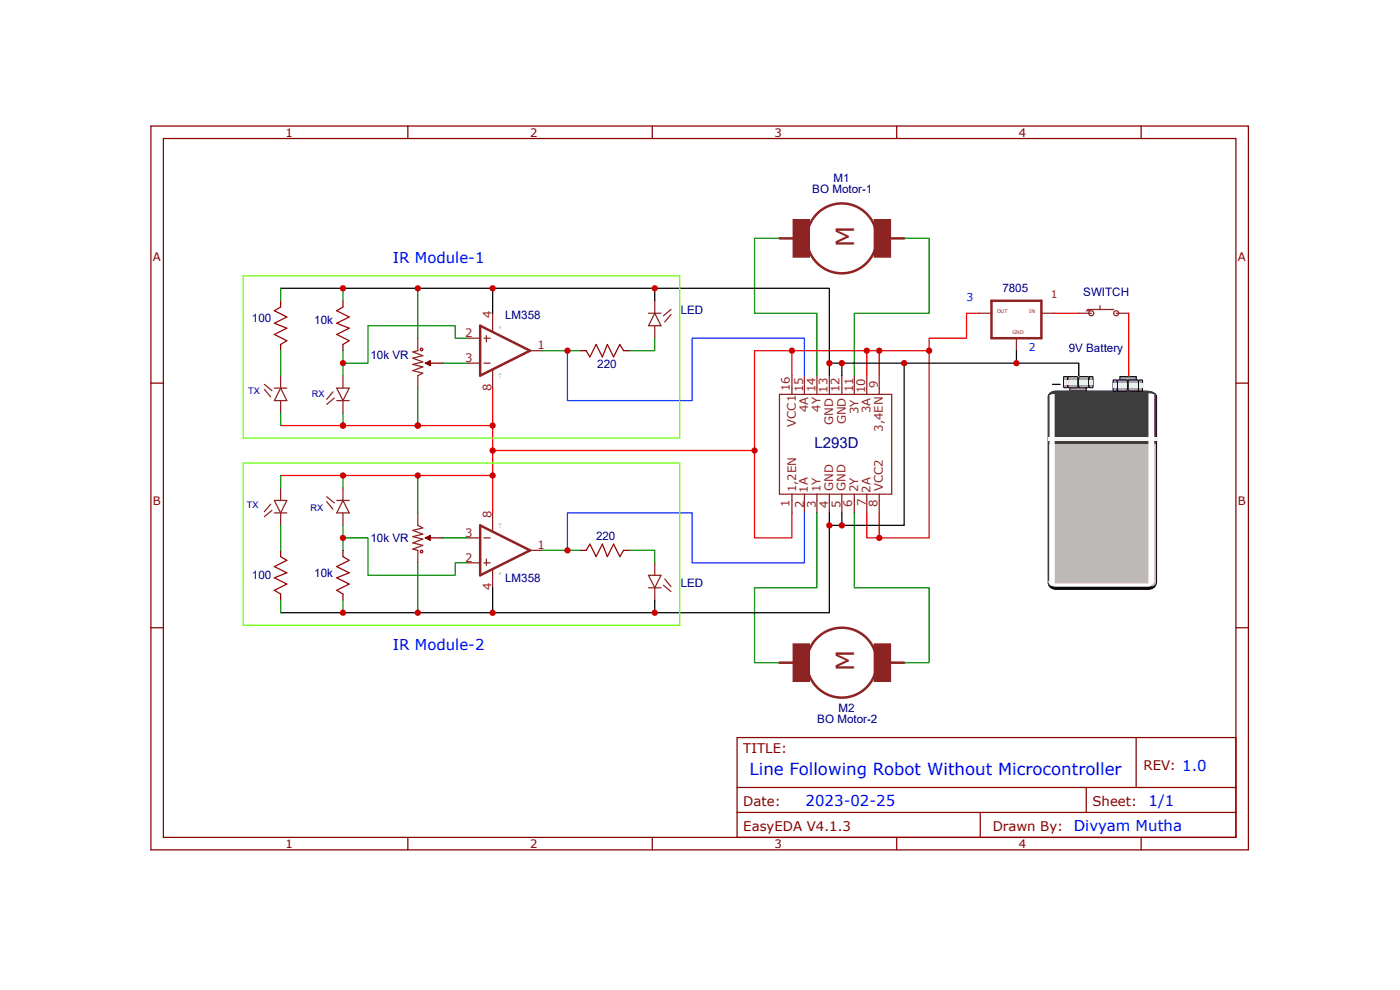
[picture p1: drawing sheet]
<svg xmlns="http://www.w3.org/2000/svg" width="297mm" height="210mm" viewBox="0 0 297 210" stroke-linecap="round" stroke-linejoin="round" font-family="sans-serif">
<g fill="none" stroke="#800" stroke-width=".26">
<path d="M32 26.7h232.8v153.5h-232.8zM34.7 29.4h227.5v148.1h-227.5zM86.5 26.7v2.7M138.4 26.7v2.7M190.2 26.7v2.7M242.1 26.7v2.7M32 81.2h2.7M262.2 81.2h2.6M123 116.7h1.4M132.3 116.7h1.3M32 133.1h2.7M262.2 133.1h2.6"/>
<path d="M156.4 156.4h105.8v21.1h-105.8zM241 156.4v10.6M86.5 177.5v2.7M138.4 177.5v2.7M156.4 167h105.8M156.4 172.2h105.8M190.2 177.5v2.7M208 172.2v5.3M230.5 167v5.2M242.1 177.5v2.7"/>
</g>
<g fill="none" stroke="#8d2323" stroke-width=".26">
<path d="M88.6 108.7v2.7l1.1 .5-2.1 .5 2.1 .8-2.1 .6 2.1 .5-2.1 .8 2.1 .5-2.1 .8 1 .3v2.6M90.2 114h1.1M99.2 119.3h2.7M99.2 114h2.7M102.7 119.3h1.3M102.7 114h1.3M103.2 118.5v1.4M104.5 108.7v4M112.4 116.7h2.7M138.9 119.3v2.7M104.5 120.6v4M137.6 122h2.6l-1.3 2.6z"/>
<path d="M137.6 124.6h2.6M138.9 124.6v2.7M140.8 124.1l1.5 1.3M141 122.8l1.3 1.6"/>
</g>
<path d="M101.9 111.4l10.5 5.3-10.5 5.3z" fill="none" stroke="#8d2323" stroke-width=".53"/>
<path d="M124.4 116.7l.7-1.3 1.4 2.6 1.3-2.6 1.1 2.6 1.3-2.6 1.3 2.6 .8-1.3" fill="none" stroke="#a00000" stroke-width=".26"/>
<path d="M104.5 124.6v5.3h34.4v-2.6" fill="none" stroke="#000" stroke-width=".26"/>
<path d="M90.2 114l1.1-.5v1.1z" fill="#800"/>
<path d="M59.5 116.7v1.3M72.8 116.7v1.3M90.2 114l1.1-.5v1.1zM91.3 114h2.6M59.5 125.9v1.4M72.8 125.9v1.4" fill="none" stroke="#800" stroke-width=".26"/>
<g fill="none" stroke="#a00000" stroke-width=".26">
<path d="M59.5 118l1.4 .8-2.7 1.3 2.7 1.3-2.7 1.1 2.7 1.3-2.7 1.3 1.3 .8M72.8 118l1.3 .8-2.7 1.3 2.7 1.3-2.7 1.1 2.7 1.3-2.7 1.3 1.4 .8"/>
<circle cx="89.4" cy="116.9" r=".26"/>
</g>
<path d="M57.4 106.9l-1.3 1.6M57.7 108.2l-1.6 1.3M58.2 106.1h2.7l-1.4 2.6zM58.2 108.7h2.7M59.5 103.5v2.6M59.5 108.7v2.7M69.3 106.4l1.3 1.5M69.3 105.3l1.6 1.3M71.4 106.1h2.7M72.8 106.1l1.3 2.6h-2.7zM72.8 103.5v2.6M72.8 108.7v2.7" fill="none" stroke="#8d2323" stroke-width=".26"/>
<path d="M59.5 111.4v5.3M72.8 111.4v5.3" fill="none" stroke="#080" stroke-width=".26"/>
<path d="M59.5 129.9h45" fill="none" stroke="#000" stroke-width=".26"/>
<circle cx="104.5" cy="129.9" r=".66" fill="#c00"/>
<path d="M72.8 127.3v2.6" fill="none" stroke="#080" stroke-width=".26"/>
<circle cx="72.8" cy="129.9" r=".66" fill="#c00"/>
<path d="M59.5 100.8v2.7M72.8 100.8v2.7M88.6 100.8v7.9M88.6 119.3v10.6M59.5 127.3v2.6" fill="none" stroke="#080" stroke-width=".26"/>
<path d="M59.5 100.8h45v7.9" fill="none" stroke="#f00" stroke-width=".26"/>
<circle cx="88.6" cy="129.9" r=".66" fill="#c00"/>
<path d="M72.8 114h5.3v8h18.5v-2.7h2.6M93.9 114h5.3M115.1 116.7h7.9M133.6 116.7h5.3v2.6" fill="none" stroke="#080" stroke-width=".26"/>
<g fill="#c00">
<circle cx="88.6" cy="100.8" r=".66"/>
<circle cx="72.8" cy="100.8" r=".66"/>
</g>
<g fill="none" stroke="#8d2323" stroke-width=".26">
<path d="M88.6 71.7v2.6l-1 .3 2.1 .8-2.1 .5 2.1 .8-2.1 .6 2.1 .5-2.1 .8 2.1 .5-1.1 .5v2.7M90.2 77h1.1M99.2 71.7h2.7M99.2 77h2.7M102.7 71.7h1.3M102.7 77h1.3M103.2 71.2v1.3M104.5 66.4v4M104.5 78.3v4M112.4 74.3h2.7M137.6 66.4h2.6M138.9 66.4l1.3 2.7h-2.6z"/>
<path d="M138.9 63.8v2.6M138.9 69.1v2.6M142.3 66.7l-1.3 1.6M142.3 65.6l-1.5 1.3"/>
</g>
<path d="M101.9 69.1l10.5 5.2-10.5 5.3z" fill="none" stroke="#8d2323" stroke-width=".53"/>
<path d="M124.4 74.3l.7 1.4 1.4-2.7 1.3 2.7 1.1-2.7 1.3 2.7 1.3-2.7 .8 1.3" fill="none" stroke="#a00000" stroke-width=".26"/>
<path d="M123 74.3h1.4M132.3 74.3h1.3" fill="none" stroke="#800" stroke-width=".26"/>
<path d="M138.9 63.8v-2.7h-34.4v5.3" fill="none" stroke="#000" stroke-width=".26"/>
<path d="M90.2 77l1.1-.5v1z" fill="#800"/>
<path d="M59.5 63.8v1.3M59.5 73v1.3M72.8 63.8v1.3M72.8 73v1.3M90.2 77l1.1-.5v1zM91.3 77h2.6" fill="none" stroke="#800" stroke-width=".26"/>
<g fill="none" stroke="#a00000" stroke-width=".26">
<path d="M59.5 65.1l-1.3 .8 2.7 1.3-2.7 1.3 2.7 1.1-2.7 1.3 2.7 1.3-1.4 .8M72.8 65.1l-1.4 .8 2.7 1.3-2.7 1.3 2.7 1.1-2.7 1.3 2.7 1.3-1.3 .8"/>
<circle cx="89.4" cy="74.1" r=".26"/>
</g>
<path d="M59.5 79.6v2.7M72.8 79.6v2.7M56.1 82.5l1.3 1.6M56.1 81.5l1.6 1.3M58.2 82.3h2.7M59.5 82.3l1.4 2.6h-2.7zM59.5 84.9v2.7M70.6 83.1l-1.3 1.6M70.9 84.4l-1.6 1.3M71.4 82.3h2.7l-1.3 2.6zM71.4 84.9h2.7M72.8 84.9v2.7" fill="none" stroke="#8d2323" stroke-width=".26"/>
<path d="M59.5 74.3v5.3M72.8 74.3v5.3M72.8 61.1v2.7" fill="none" stroke="#080" stroke-width=".26"/>
<path d="M59.5 61.1h45" fill="none" stroke="#000" stroke-width=".26"/>
<circle cx="72.8" cy="90.2" r=".66" fill="#c00"/>
<path d="M59.5 61.1v2.7M88.6 61.1v10.6M59.5 87.6v2.6M72.8 87.6v2.6M88.6 82.3v7.9" fill="none" stroke="#080" stroke-width=".26"/>
<path d="M104.5 82.3v7.9h-45" fill="none" stroke="#f00" stroke-width=".26"/>
<circle cx="88.6" cy="90.2" r=".66" fill="#c00"/>
<path d="M93.9 77h5.3M99.2 71.7h-2.6v-2.6h-18.5v7.9h-5.3M115.1 74.3h7.9M138.9 71.7v2.6h-5.3" fill="none" stroke="#080" stroke-width=".26"/>
<g fill="#c00">
<circle cx="88.6" cy="90.2" r=".66"/>
<circle cx="72.8" cy="90.2" r=".66"/>
</g>
<g fill="none" stroke="#8d2323" stroke-width=".26">
<path d="M168 79.6v4M170.7 79.6v4M173.3 79.6v4M175.9 79.6v4M178.6 79.6v4M181.2 79.6v4M183.9 79.6v4M186.5 79.6v4M165.4 83.6h23.8v21.2h-23.8zM168 104.8v3.9M170.7 104.8v3.9M173.3 104.8v3.9"/>
<path d="M175.9 104.8v3.9M178.6 104.8v3.9M181.2 104.8v3.9M183.9 104.8v3.9M186.5 104.8v3.9"/>
</g>
<path d="M170.7 108.7v10.6h-23.9v-10.6h-26.4v8" fill="none" stroke="#03f" stroke-width=".26"/>
<g fill="#c00">
<circle cx="104.5" cy="61.1" r=".66"/>
<circle cx="72.8" cy="61.1" r=".66"/>
<circle cx="88.6" cy="61.1" r=".66"/>
</g>
<path d="M120.4 74.3v10.6h26.4v-13.2h23.9v7.9" fill="none" stroke="#03f" stroke-width=".26"/>
<g fill="#c00">
<circle cx="120.4" cy="74.3" r=".66"/>
<circle cx="120.4" cy="116.7" r=".66"/>
</g>
<path d="M175.9 79.6v-2.6h2.7v2.6M175.9 108.7v2.7h2.7v-2.7" fill="none" stroke="#000" stroke-width=".26"/>
<circle cx="178.6" cy="50.5" r="7.4" fill="none" stroke="#8d2323" stroke-width=".53"/>
<path d="M168.3 46.6h3.4v7.9h-3.4z" fill="#8d2323"/>
<path d="M168.3 46.6h3.4v7.9h-3.4z" fill="none" stroke="#8d2323" stroke-width=".26"/>
<path d="M185.5 46.6h3.4v7.9h-3.4z" fill="#8d2323"/>
<path d="M165.4 50.5h.1M185.5 46.6h3.4v7.9h-3.4zM191.8 50.5h.1" fill="none" stroke="#8d2323" stroke-width=".26"/>
<g fill="none" stroke="#8d2323" stroke-width=".53">
<path d="M165.4 50.5h5.3M186.5 50.5h5.3"/>
<circle cx="178.6" cy="140.5" r="7.4"/>
</g>
<path d="M168.3 136.5h3.4v8h-3.4z" fill="#8d2323"/>
<path d="M168.3 136.5h3.4v8h-3.4z" fill="none" stroke="#8d2323" stroke-width=".26"/>
<path d="M185.5 136.5h3.4v8h-3.4z" fill="#8d2323"/>
<path d="M185.5 136.5h3.4v8h-3.4zM165.4 140.5h.1M191.8 140.5h.1" fill="none" stroke="#8d2323" stroke-width=".26"/>
<path d="M165.4 140.5h5.3M186.5 140.5h5.3" fill="none" stroke="#8d2323" stroke-width=".53"/>
<path d="M165.4 50.5h-5.3v15.9h13.2v13.2M191.8 50.5h5.3v15.9h-15.9v13.2M173.3 108.7v15.9h-13.2v15.9h5.3M181.2 108.7v15.9h15.9v15.9h-5.3" fill="none" stroke="#080" stroke-width=".26"/>
<path d="M183.9 79.6v-5.3h2.6v5.3M186.5 74.3h10.6v39.7h-10.6M183.9 108.7v5.3h2.6v-5.3" fill="none" stroke="#f00" stroke-width=".26"/>
<g fill="#c00">
<circle cx="186.5" cy="114" r=".66"/>
<circle cx="186.5" cy="74.3" r=".66"/>
</g>
<path d="M104.5 90.2v10.6" fill="none" stroke="#f00" stroke-width=".26"/>
<g fill="#c00">
<circle cx="104.5" cy="100.8" r=".66"/>
<circle cx="104.5" cy="90.2" r=".66"/>
</g>
<path d="M227 82h3.4v.9h-3.4z" fill="#9e9d90"/>
<path d="M227 82h3.4v.9h-3.4z" fill="none" stroke="#0a0a0a" stroke-width=".21"/>
<path d="M228.9 79.9h2v2.3h-2z" fill="#adada8"/>
<path d="M228.9 79.9h2v2.3h-2z" fill="none" stroke="#060606" stroke-width=".21"/>
<path d="M229 80.5h1.8v1h-1.8z" fill="#eeedeb"/>
<path d="M231.1 79.8l.8 .1-.1 2.3-.7-.1z" fill="#adada8"/>
<path d="M231.1 79.8l.8 .1-.1 2.3-.7-.1z" fill="none" stroke="#060606" stroke-width=".21"/>
<path d="M231.1 80.5h.7v1h-.7z" fill="#eeedeb"/>
<path d="M226.6 79.9h2v2.3h-2z" fill="#adada8"/>
<path d="M226.6 79.9h2v2.3h-2z" fill="none" stroke="#060606" stroke-width=".21"/>
<path d="M226.7 80.6h1.8v.9h-1.8z" fill="#eeedeb"/>
<path d="M225.7 79.8l.8 .1-.1 2.3-.7-.1z" fill="#adada8"/>
<path d="M225.7 79.8l.8 .1-.1 2.3-.7-.1z" fill="none" stroke="#060606" stroke-width=".21"/>
<path d="M225.7 80.6h.7v.9h-.7z" fill="#eeedeb"/>
<path d="M225.8 83.4l1.4-.4h15.2a1.32 1.32 0 0 1 1.4 .6l-.4-.2-1-.1h-15.2l-1.1 .1-.4 .2z" fill="#fff"/>
<path d="M222.7 83.4l1.1-.5h19.4a1.84 1.84 0 0 1 2.2 1.2v39.3a1.68 1.68 0 0 1-1.9 1.4h-19.3a1.68 1.68 0 0 1-1.8-1.4v-39.3z" fill="#bcb9b6"/>
<path d="M222.7 83.4l1.1-.5h19.4a1.84 1.84 0 0 1 2.2 1.2v39.3a1.68 1.68 0 0 1-1.9 1.4h-19.3a1.68 1.68 0 0 1-1.8-1.4v-39.3z" fill="none" stroke="#060606" stroke-width=".21"/>
<path d="M222.7 83.4l.3-.3 .8-.3h19.3a1.84 1.84 0 0 1 2.2 1.3v10h-23v-10z" fill="#3d3d3d"/>
<path d="M222.4 92.7h22.9v.7h-22.9z" fill="#f5f4f4"/>
<g fill="#fff">
<path d="M222.4 123a1.55 1.55 0 0 0 1.8 .7h18.9a1.92 1.92 0 0 0 1.8-.7 1.52 1.52 0 0 1-1.8 1.4h-18.9a1.52 1.52 0 0 1-1.8-1.4z"/>
<path d="M243.7 83.4l1.2 .3v39.7l-.4 .2-.8 .1z"/>
<path d="M222.8 83.7l.9-.2v40.4l-.7-.2-.3-.2z"/>
</g>
<path d="M222.4 123.7a1.6 1.6 0 0 0 1.8 .7h19.8a1.29 1.29 0 0 0 1.3-.7 1.51 1.51 0 0 1-1.8 1.4h-19.3a1.51 1.51 0 0 1-1.8-1.4z" fill="#0e0e0d"/>
<path d="M237.6 79.8h3.5v1h-3.5z" fill="#9e9d90"/>
<path d="M237.6 79.8h3.5v1h-3.5z" fill="none" stroke="#0a0a0a" stroke-width=".21"/>
<path d="M237.1 80.6h2v2.3h-2z" fill="#adada8"/>
<path d="M237.1 80.6h2v2.3h-2z" fill="none" stroke="#060606" stroke-width=".21"/>
<path d="M237.2 81.3h1.8v.9h-1.8z" fill="#eeedeb"/>
<path d="M236.2 80.6l.8 .1-.1 2.2-.7-.1z" fill="#adada8"/>
<path d="M236.2 80.6l.8 .1-.1 2.2-.7-.1z" fill="none" stroke="#060606" stroke-width=".21"/>
<path d="M236.2 81.3h.7v.9h-.7z" fill="#eeedeb"/>
<path d="M239.4 80.6h2v2.3h-2z" fill="#adada8"/>
<path d="M239.4 80.6h2v2.3h-2z" fill="none" stroke="#060606" stroke-width=".21"/>
<path d="M239.5 81.2h1.8v1h-1.8z" fill="#eeedeb"/>
<path d="M241.6 80.6l.8 .1-.1 2.2-.7-.1z" fill="#adada8"/>
<path d="M241.6 80.6l.8 .1-.1 2.2-.7-.1z" fill="none" stroke="#060606" stroke-width=".21"/>
<path d="M241.6 81.2h.7v1h-.7z" fill="#eeedeb"/>
<path d="M228.9 79.6h.1M239.4 79.6h.1" fill="none" stroke="#bdbdbd" stroke-width=".26"/>
<path d="M178.6 77h37M215.6 74.3v2.7h13.3v2.6M223.3 81.5h1.6" fill="none" stroke="#000" stroke-width=".26"/>
<path d="M210.3 63.8h10.6v7.9h-10.6z" fill="none" stroke="#8d2323" stroke-width=".53"/>
<path d="M207.7 66.4h2.6M215.6 71.7v2.6M220.9 66.4h2.7" fill="none" stroke="#8d2323" stroke-width=".26"/>
<circle cx="178.6" cy="77" r=".66" fill="#c00"/>
<path d="M183.9 74.3h-15.9v5.3" fill="none" stroke="#f00" stroke-width=".26"/>
<circle cx="183.9" cy="74.3" r=".66" fill="#c00"/>
<path d="M168 74.3h-7.9v39.7h7.9v-5.3" fill="none" stroke="#f00" stroke-width=".26"/>
<circle cx="168" cy="74.3" r=".66" fill="#c00"/>
<path d="M104.5 95.5h55.6" fill="none" stroke="#f00" stroke-width=".26"/>
<g fill="#c00">
<circle cx="104.5" cy="95.5" r=".66"/>
<circle cx="160.1" cy="95.5" r=".66"/>
</g>
<path d="M207.7 66.4h-2.6v5.3h-8v2.6" fill="none" stroke="#f00" stroke-width=".26"/>
<g fill="#c00">
<circle cx="197.1" cy="74.3" r=".66"/>
<circle cx="215.6" cy="77" r=".66"/>
<circle cx="72.8" cy="77" r=".66"/>
<circle cx="72.8" cy="114" r=".66"/>
</g>
<path d="M175.9 111.4v18.5h-37" fill="none" stroke="#000" stroke-width=".26"/>
<g fill="#c00">
<circle cx="138.9" cy="129.9" r=".66"/>
<circle cx="175.9" cy="111.4" r=".66"/>
</g>
<path d="M138.9 61.1h37v15.9" fill="none" stroke="#000" stroke-width=".26"/>
<g fill="#c00">
<circle cx="138.9" cy="61.1" r=".66"/>
<circle cx="175.9" cy="77" r=".66"/>
</g>
<path d="M191.8 77v34.4h-13.2" fill="none" stroke="#000" stroke-width=".26"/>
<g fill="#c00">
<circle cx="178.6" cy="111.4" r=".66"/>
<circle cx="191.8" cy="77" r=".66"/>
</g>
<path d="M51.6 58.5h92.6v34.4h-92.6zM51.6 98.2h92.6v34.4h-92.6z" fill="none" stroke="#6f0" stroke-width=".26"/>
<g fill="none" stroke="#8d2323" stroke-width=".26">
<path d="M228.9 66.4h2.6M230.7 65.6h5.6M231 65.6v.3h-.5M233.4 64.8v.8M236.8 66.4h2.6"/>
<circle cx="231.5" cy="66.4" r=".53"/>
<circle cx="236.8" cy="66.4" r=".53"/>
</g>
<path d="M223.6 66.4h5.3M239.4 66.4v13.2" fill="none" stroke="#f00" stroke-width=".26"/>
<g font-size="5.3" fill="#8d2323">
<text x="181.2" y="52.4" transform="rotate(-90 181.2 52.4)">M</text>
<text x="181.2" y="142.3" transform="rotate(-90 181.2 142.3)">M</text>
</g>
<text font-size="3.5" fill="#00f" x="159" y="164.3">Line Following Robot Without Microcontroller</text>
<g font-size="3.2" fill="#00f">
<text x="83.3" y="55.8">IR Module-1</text>
<text x="83.3" y="137.8">IR Module-2</text>
<text x="170.9" y="170.9">2023-02-25</text>
<text x="243.7" y="170.9">1/1</text>
<text x="227.8" y="176.2">Divyam Mutha</text>
</g>
<text font-size="3.2" fill="#000080" x="172.8" y="94.9">L293D</text>
<g font-size="2.8" fill="#800">
<text x="157.7" y="159.5">TITLE:</text>
<text x="242.6" y="163.2">REV: 1.0</text>
<text x="157.7" y="170.9">Date:</text>
<text x="231.8" y="170.9">Sheet:</text>
<text x="157.7" y="176.2">EasyEDA V4.1.3</text>
<text x="210.6" y="176.2">Drawn By:</text>
</g>
<g font-size="2.5" fill="#800">
<text x="60.6" y="29">1</text>
<text x="112.4" y="29">2</text>
<text x="164.3" y="29">3</text>
<text x="216.2" y="29">4</text>
<text x="32.4" y="55.3">A</text>
<text x="262.6" y="55.3">A</text>
<text x="32.4" y="107.2">B</text>
<text x="262.6" y="107.2">B</text>
<text x="60.6" y="179.8">1</text>
<text x="112.4" y="179.8">2</text>
<text x="164.3" y="179.8">3</text>
<text x="216.2" y="179.8">4</text>
</g>
<g font-size="2.5" fill="#000080">
<text x="172.3" y="41">BO Motor-1</text>
<text x="176.8" y="38.5">M1</text>
<text x="212.7" y="61.9">7805</text>
<text x="229.8" y="62.7">SWITCH</text>
<text x="53.4" y="68.2">100</text>
<text x="66.7" y="68.7">10k</text>
<text x="107.2" y="67.7">LM358</text>
<text x="144.4" y="66.6">LED</text>
<text x="78.6" y="76.2">10k VR</text>
<text x="226.7" y="74.6">9V Battery</text>
<text x="126.7" y="78.1">220</text>
<text x="78.6" y="114.8">10k VR</text>
<text x="126.4" y="114.6">220</text>
<text x="53.4" y="122.9">100</text>
<text x="66.7" y="122.3">10k</text>
<text x="107.2" y="123.3">LM358</text>
<text x="144.4" y="124.4">LED</text>
<text x="173.4" y="153.2">BO Motor-2</text>
<text x="177.9" y="151">M2</text>
</g>
<g font-size="2.5" fill="#8d2323">
<text x="98.7" y="71.4">2</text>
<text x="104.2" y="67.5" transform="rotate(-90 104.2 67.5)">4</text>
<text x="98.7" y="76.7">3</text>
<text x="114" y="74.1">1</text>
<text x="104.2" y="82.8" transform="rotate(-90 104.2 82.8)">8</text>
<text x="167.6" y="83" transform="rotate(-90 167.6 83)">16</text>
<text x="170.4" y="83.1" transform="rotate(-90 170.4 83.1)">15</text>
<text x="173" y="83.1" transform="rotate(-90 173 83.1)">14</text>
<text x="175.5" y="83.3" transform="rotate(-90 175.5 83.3)">13</text>
<text x="178.1" y="83.2" transform="rotate(-90 178.1 83.2)">12</text>
<text x="181" y="83.1" transform="rotate(-90 181 83.1)">11</text>
<text x="183.5" y="83.3" transform="rotate(-90 183.5 83.3)">10</text>
<text x="186.3" y="82.4" transform="rotate(-90 186.3 82.4)">9</text>
<text x="171.4" y="87.4" transform="rotate(-90 171.4 87.4)">4A</text>
<text x="174.1" y="87.3" transform="rotate(-90 174.1 87.3)">4Y</text>
<text x="179.5" y="90" transform="rotate(-90 179.5 90)">GND</text>
<text x="182.1" y="87.8" transform="rotate(-90 182.1 87.8)">3Y</text>
<text x="184.7" y="87.5" transform="rotate(-90 184.7 87.5)">3A</text>
<text x="168.8" y="90.5" transform="rotate(-90 168.8 90.5)">VCC1</text>
<text x="176.7" y="90" transform="rotate(-90 176.7 90)">GND</text>
<text x="187.3" y="91.5" transform="rotate(-90 187.3 91.5)">3,4EN</text>
<text x="167.5" y="107.4" transform="rotate(-90 167.5 107.4)">1</text>
<text x="168.9" y="104.4" transform="rotate(-90 168.9 104.4)">1,2EN</text>
<text x="170.5" y="107.7" transform="rotate(-90 170.5 107.7)">2</text>
<text x="171.4" y="104.5" transform="rotate(-90 171.4 104.5)">1A</text>
<text x="173.1" y="107.7" transform="rotate(-90 173.1 107.7)">3</text>
<text x="174.1" y="104.3" transform="rotate(-90 174.1 104.3)">1Y</text>
<text x="175.7" y="107.7" transform="rotate(-90 175.7 107.7)">4</text>
<text x="176.7" y="104.1" transform="rotate(-90 176.7 104.1)">GND</text>
<text x="178.3" y="107.6" transform="rotate(-90 178.3 107.6)">5</text>
<text x="179.4" y="104.1" transform="rotate(-90 179.4 104.1)">GND</text>
<text x="180.8" y="107.6" transform="rotate(-90 180.8 107.6)">6</text>
<text x="182" y="104.3" transform="rotate(-90 182 104.3)">2Y</text>
<text x="183.7" y="107.4" transform="rotate(-90 183.7 107.4)">7</text>
<text x="184.7" y="104.5" transform="rotate(-90 184.7 104.5)">2A</text>
<text x="186.2" y="107.5" transform="rotate(-90 186.2 107.5)">8</text>
<text x="187.3" y="104.1" transform="rotate(-90 187.3 104.1)">VCC2</text>
<text x="98.7" y="113.8">3</text>
<text x="104.2" y="109.8" transform="rotate(-90 104.2 109.8)">8</text>
<text x="98.7" y="119.1">2</text>
<text x="114" y="116.4">1</text>
<text x="104.2" y="125.1" transform="rotate(-90 104.2 125.1)">4</text>
</g>
<g font-size="2.3" fill="#00f">
<text x="205.1" y="63.8">3</text>
<text x="218.3" y="74.3">2</text>
</g>
<text font-size="2.3" fill="#8d2323" x="222.9" y="63.2">1</text>
<g font-size="1.9" fill="#000080">
<text x="52.7" y="83.6">TX</text>
<text x="66.1" y="84.2">RX</text>
<text x="52.4" y="107.7">TX</text>
<text x="65.9" y="108.4">RX</text>
</g>
<g font-size="1.1" fill="#8d2323">
<text x="211.5" y="66.4">OUT</text>
<text x="214.8" y="70.9">GND</text>
<text x="218.4" y="66.4">IN</text>
</g>
<g font-size=".8" fill="#238d23">
<text x="105.8" y="69.1" transform="rotate(90 105.8 69.1)">V-</text>
<text x="105.8" y="79.1" transform="rotate(90 105.8 79.1)">V+</text>
<text x="105.8" y="110.9" transform="rotate(90 105.8 110.9)">V+</text>
<text x="105.8" y="121.2" transform="rotate(90 105.8 121.2)">V-</text>
</g>
</svg>
